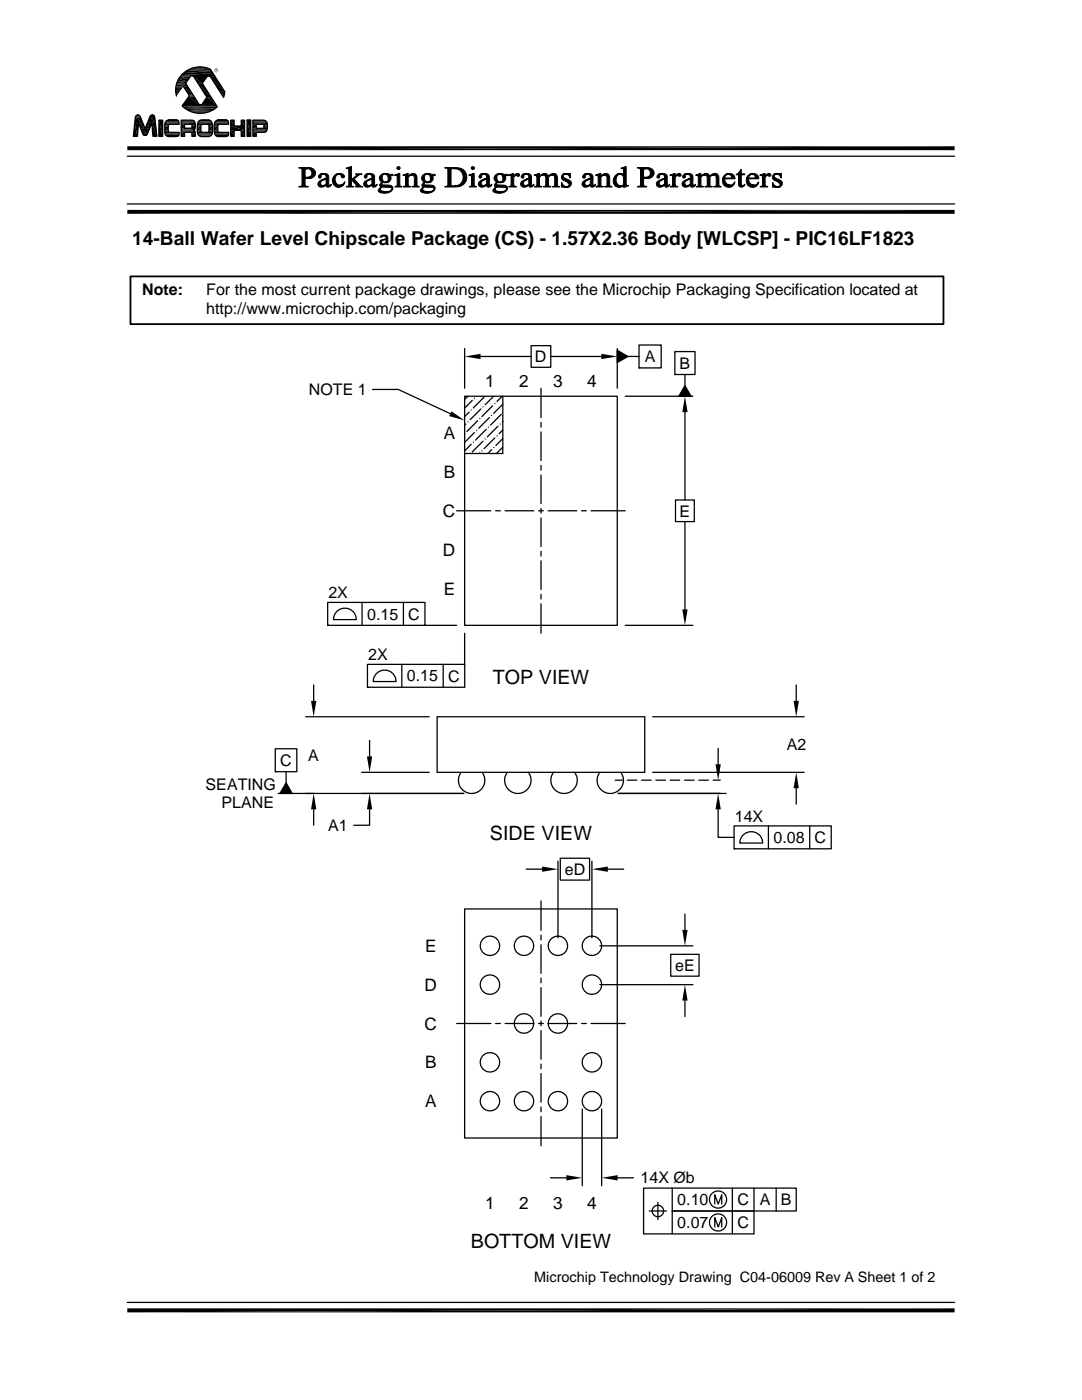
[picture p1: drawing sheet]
<svg xmlns="http://www.w3.org/2000/svg" width="216mm" height="279mm" viewBox="0 0 216 279" stroke-linecap="round" stroke-linejoin="round" font-family="sans-serif">
<g fill="none" stroke="#000" stroke-width=".25">
<path d="M36.6 17.3l1 1.6 .1 .3-1.4 1.9a5.1 5.1 0 0 0 7 .2l-2.9-4.7 1-1.4h.5l2.7 4.3 .3-1.2-2.9-4.5a4.8 4.8 0 0 0-5.1 .6 4.8 4.8 0 0 0-1.7 4.8M37.4 13.9h4.7M38.1 15.2l.3-.1 .3 .2 2.6 4.1-1.1 1.5h-.3l-.2-.1-2.7-4.2zM25.4 31.2h165.1M27.1 23.1a.54 .54 0 0 1 .9 .2l1 2.4 .9-2.4a.5 .5 0 0 1 .5-.3 .5 .5 0 0 1 .5 .4l.4 3.8h-.8l-.2-2.7-.9 2.2a.51 .51 0 0 1-.5 .3 .51 .51 0 0 1-.4-.3l-.9-2.2-.2 2.7h-.8zM31.7 24h.8v3.2h-.8zM33.1 24.2l.5-.2h1.6a.58 .58 0 0 1 .5 .8h-1.8l-.3 .3v1l.2 .3h2l-.2 .7-.6 .2a2.25 2.25 0 0 1-1.8-.3l-.3-.9a2.79 2.79 0 0 1 .2-1.9zM36.2 24h2.1a1.18 1.18 0 0 1 .4 1.9l-.1 .1a.58 .58 0 0 1 .4 .7v.5h-.7l-.2-.8h-1.3v.8h-.6zM36.8 24.8h1.3a.51 .51 0 0 1 .1 .8h-1.4zM39.6 24.2l.6-.2h1.5a.94 .94 0 0 1 .7 1.1v1.3a.84 .84 0 0 1-1 .9 2.19 2.19 0 0 1-1.8-.3 3.4 3.4 0 0 1 0-2.8zM40.2 24.9l.2-.1h1.1l.2 .3-.1 1.2-.1 .1h-1.3l-.1-.3zM43 24.2l.5-.2h1.6a.58 .58 0 0 1 .5 .8h-1.8l-.3 .3v1l.2 .3h1.9l-.1 .7-.6 .2a2.25 2.25 0 0 1-1.9-.3l-.3-.9a2.92 2.92 0 0 1 .3-1.9z"/>
<path d="M46 24h.7v1.1h1.4v-1.1h.7v3.2h-.7v-1.2h-1.4v1.2h-.7zM49.3 24h.7v3.2h-.7zM49.3 24h.7M50.5 24h2.2a1.49 1.49 0 0 1 .5 2.1l-.5 .3h-1.6v.8h-.6zM51.1 24.8h1.4l.1 .2v.5l-1.5 .1zM25.4 40.7h165.1M74.3 77.7h5.2l10.3 4.8M92.7 69.6v7.9M92.7 79.1h30.5v45.7h-30.5zM93.4 79.1l-.7 .6M94.2 79.9l-1.5 1.5M94.7 79.5h.1"/>
<path d="M95.9 71.1h10.1M96.6 79.3l-2.2 2.1M98.5 79.1l-1.7 1.7M100.2 79.1l-1 1M100.3 79.1v11.4h-7.6M106 69h3.9v4.3h-3.9zM107.9 77.5v5.9M109.9 71.1h10.1M123.2 69.6v7.9M123.2 69.9l2.1 1.2-2.1 1.2zM124.8 79.1h13.5M125.3 71.1h2.2"/>
<path d="M127.5 68.9h4.4v4.5h-4.4zM127.5 73.4h.1M134.7 70.2h4v4.5h-4zM134.7 74.7h.1M136.7 77l1.2 2.1h-2.5zM136.7 74.7v2.3M92.7 86.6h.1M93 84.6l-.3 .3M93.4 84.2h.1M93.6 82.3l-.9 .9M94 81.8h.1M94 88.7l-1.3 1.3"/>
<path d="M94.4 88.3h.1M94.7 86.3l-2 2M95.1 85.9h.1M95.3 84l-2.1 2.1M95.7 83.5h.1M95.7 90.4l-.1 .1M95.9 81.6l-2.1 2.2M96.2 90h.1M96.4 81.2h.1M96.4 88.1l-2.2 2.1M96.8 87.6h.1M97 85.7l-2.1 2.1"/>
<path d="M97.5 85.3h.1M97.7 83.3l-2.2 2.2M98.1 82.9h.1M98.1 89.7l-.8 .8M98.3 81l-2.1 2.1M98.5 89.3h.1M98.7 80.5h.1M98.7 87.4l-2.1 2.1M99.2 87h.1M99.4 85l-2.2 2.2M99.8 84.6h.1M100 82.7l-2.1 2.1"/>
<path d="M100.3 80.7l-1.8 1.8M100.3 84.1l-.1 .1M100.3 85.8l-.7 .8M100.3 89.2l-1.2 1.3M100.3 87.5l-1.3 1.4M107.9 84.3v1M107.9 86.2v5.7M107.9 92.9v.9M107.9 94.8v5.7M134.8 99.8h3.7v4.3h-3.7zM136.7 82.3v17.5M91.1 101.9h6.8"/>
<path d="M98.9 101.9h.9M100.8 101.9h5.7M107.5 101.9h.9M107.9 101.5v.9M107.9 103.4v5.7M107.9 110v1M107.9 111.9v5.7M107.9 118.6v.9M109.4 101.9h5.7M116 101.9h1M117.9 101.9h6.9M136.7 104.1v17.5"/>
<path d="M62.6 136.7v3.2M65.4 120.2h19.4v4.6h-19.4zM65.4 124.8h.1M67.3 121.9a2.28 2.28 0 0 1 2.5-.3 2.28 2.28 0 0 1 1.3 2.1h-4.6l.4-1.2zM72.2 120.2v4.6M73.3 132.6h19.4v4.6h-19.4zM73.3 137.2h.1M75.3 134.3a2.28 2.28 0 0 1 2.4-.4 2.28 2.28 0 0 1 1.3 2.1h-4.5l.3-1.2zM80.2 132.6v4.6M80.5 120.2v4.6M84.8 124.8h6.3M88.4 132.6v4.6"/>
<path d="M92.7 126.4v6.2M107.9 120.5v5.9M124.8 124.8h13.5M158.9 136.7v3.2M54.9 149.4h4.3v4.6h-4.3zM54.9 154h.1M57.1 154v2.2M57.1 156.2l1.2 2.1h-2.4zM61 143h24.6M72.2 154.1h13.4M73.7 147.8v3.2M87.2 143h41.5v11.1h-41.5z"/>
<path d="M92 154.1a2.64 2.64 0 0 0 .3 3.6 2.64 2.64 0 0 0 3.6 0 2.64 2.64 0 0 0 .3-3.6M92.5 158.3h-37M101.2 154.1a2.64 2.64 0 0 0 .4 3.6 2.64 2.64 0 0 0 3.5 0 2.64 2.64 0 0 0 .3-3.6M110.4 154.1a2.64 2.64 0 0 0 .4 3.6 2.64 2.64 0 0 0 3.5 0 2.64 2.64 0 0 0 .4-3.6M119.7 154.1a2.64 2.64 0 0 0 .3 3.6 2.64 2.64 0 0 0 3.5 0 2.64 2.64 0 0 0 .4-3.6M122.8 155.7h1.4M125.2 155.7h1.9M128 155.7h1.9M130.2 143h30.3M130.2 154.1h30.3M130.9 155.7h1.9M133.7 155.7h1.9"/>
<path d="M136.6 155.7h1.9M139.4 155.7h2M142.3 155.7h1.4M143.3 149.4v3.1M143.7 158.3h-20.3h21.5M158.9 157.3v3.2M62.6 161.5v3.2M73.7 161.5v3.2h-3.1M105 173.5h3.2M107.9 179.8v5.9M111.3 171.9v15.3M111.8 171.3h5.8v4.3h-5.8z"/>
<path d="M118.1 171.9v15.3M121.3 173.5h3.2M143.3 161.5v5.6h3.2M146.5 164.8h19.4v4.6h-19.4zM146.5 169.4h.1M148.4 166.5a2.29 2.29 0 0 1 2.4-.3 2.29 2.29 0 0 1 1.4 2.1h-4.6l.3-1.2zM153.3 164.8v4.6M161.6 164.8v4.6M92.7 181.4h30.5v45.7h-30.5zM107.9 186.6v1M107.9 188.5v5.7M107.9 195.2v1"/>
<path d="M107.9 197.1v5.7M119.7 196.5h18.6M119.7 188.8h18.6M133.8 190.5h5.7v4.3h-5.7zM136.7 182.4v3.2M136.7 199.7v3.2M91.1 204.3h6.8M98.9 204.3h.9M100.8 204.3h5.7M107.5 204.3h.9M107.9 203.8v.9M107.9 205.7v5.7"/>
<path d="M107.9 212.3v1M107.9 214.2v5.8M109.4 204.3h5.7M116 204.3h1M117.9 204.3h6.9M107.9 220.9v1M107.9 222.8v5.9M109.8 235.1h3.2M116.2 221.3v15.3M120.1 221.3v15.3M123.2 235.1h3.2M131.3 240v3.4"/>
<path d="M134.1 237.1v4.6h16.4v4.6h-22.1v-9.2h30.5v4.6h-24.8v4.6M146.1 237.1v9.2M150.5 237.1v4.6M154.9 237.1v4.6M25.4 259.9h165.1M129.6 241.7h3.4M142.6 240.3v-1.9l.7 1.9 .7-1.9v1.9M142.6 244.9v-1.9l.7 1.9 .7-1.9v1.9"/>
<circle cx="97.8" cy="196.5" r="1.94"/>
<circle cx="97.8" cy="188.8" r="1.93"/>
<circle cx="104.5" cy="188.8" r="1.94"/>
<circle cx="111.3" cy="188.8" r="1.93"/>
<circle cx="118.1" cy="196.5" r="1.94"/>
<circle cx="118.1" cy="188.8" r="1.94"/>
<circle cx="97.8" cy="212" r="1.93"/>
<circle cx="97.8" cy="219.8" r="1.93"/>
<circle cx="104.5" cy="204.3" r="1.94"/>
<circle cx="104.5" cy="219.8" r="1.94"/>
<circle cx="111.3" cy="204.3" r="1.94"/>
<circle cx="111.3" cy="219.8" r="1.93"/>
<circle cx="118.1" cy="212" r="1.94"/>
<circle cx="118.1" cy="219.8" r="1.94"/>
<circle cx="143.3" cy="239.4" r="1.71"/>
<circle cx="131.3" cy="241.7" r="1.14"/>
<circle cx="143.3" cy="244" r="1.71"/>
</g>
<g fill="#000">
<path d="M35.1 18l.5 .6h-.5zM35.1 18h.9l-.4 .6zM35.1 17.4l.9 .6h-.9zM35.1 17.4h1.4l-.5 .6zM35.1 18.6l.2 .5zM35.1 18.6h.5l-.3 .5zM35.1 17.3l1.4 .1h-1.4zM35.1 17.3h1.5l-.1 .1zM35.3 16.6l1.9 .2h-2zM35.3 16.6h1.7l.2 .2zM35.4 16.3l1.6 .3h-1.7zM35.4 16.3h1.9l-.3 .3z"/>
<path d="M35.7 15.7l1.6 .6h-1.9zM35.7 15.7h2l-.4 .6zM36.6 17.3l1.9 1.6h-.9zM36.6 17.3h.8l1.1 1.6zM37.6 18.9h.9zM37.6 19.3l2.1 1.5h-3.1zM37.6 19.3h1.2l.9 1.5zM37.7 19.3h1.1zM37.7 18.9l.9 .1zM37.7 19l.9 .1zM37.7 19.1h1zM37.7 19.1l1 .1z"/>
<path d="M37.7 19.2l1 .1zM38.7 15.3l1.7 1.3h-.9zM38.7 15.3h2.6l-.9 1.3zM39 13.4h1.8zM39.5 16.6l2.6 2.8h-.8zM39.5 16.6h.9l1.7 2.8zM39 13.4h1.7zM39.6 13.4h1.1zM39.6 13.4h.6zM41.3 19.4l1.7 1.4h-2.7zM41.3 19.4h.8l.9 1.4zM41.7 15.1l1.1 .1z"/>
<path d="M41.7 15.2h1.2zM41.8 15.2h1.1zM41.9 15.2l1 .1zM41.9 15.3h1.1zM42 15.3l2.9 3h-1zM42 15.3h1l1.9 3zM42.8 14.1v.1zM42.8 13.9v.2zM42.8 14.2l.1 .1zM42.9 13.9l-.1 .2zM42.9 14.2v.1zM42.9 13.8l-.1 .1z"/>
<path d="M42.9 14.3l.1 .1zM42.8 13.9l.1-.1zM42.9 13.8l.1-.1zM43 14.3l.1 .1zM42.9 13.8h.1zM43 13.7h.1zM43.1 14.4h.2zM43.1 13.7l.2 .1zM43.3 14.3h.1zM43.3 13.7l.1 .1zM43.4 14.2v.1zM43.4 14.3l.1-.1z"/>
<path d="M43.4 13.8v.1zM43.5 14.1l-.1 .1zM43.4 13.9l.1 .2zM43.4 13.8l.1 .1zM43.5 14.1v.1zM43.5 13.9v.2zM43.9 18.3l.9 .6h-.5zM43.9 18.3h1l-.1 .6zM44.3 18.9l.3 .5zM44.3 18.9h.5l-.2 .5zM25.4 29.2h165.1l-165.1 .8zM25.4 30l165.1-.8v.8z"/>
<path d="M26.9 24.5l.7 .1zM26.9 24.6l.5 2.6h-.8zM26.9 24.6h.7l-.2 2.6zM27 23.4l1.5 1.1h-1.6zM27 23.4h1l.5 1.1zM27 23.3h1zM27 23.3l1 .1h-1zM27 23.3h1v.1zM27.1 23.2h.9zM27.1 23.2l.9 .1zM27.1 23.1l.8 .1zM27.2 23.1h.6z"/>
<path d="M27.1 23.1h.8zM27.2 23.1h.7zM27.2 23h.6zM27.2 23l.6 .1zM27.3 23h.4zM27.2 23h.5zM27.4 23h.2zM27.4 23h.3zM27.5 23h.1zM27.6 24.5l.9 .1zM27.7 24.6l1.3 1.1h-.9zM27.7 24.6h.8l.5 1.1z"/>
<path d="M28.1 25.7l1.3 1h-.9zM28.1 25.7h1.7l-.4 1zM28.5 26.7h.9zM28.5 26.7l.9 .1zM28.5 26.8h.9zM28.5 26.8l.8 .1zM28.6 26.9h.7zM28.6 26.9l.6 .1zM28.7 27h.5zM28.7 27h.4zM28.8 27h.3zM28.8 27h.2z"/>
<path d="M29.4 24.5l.4 1.2h-.8zM29.4 24.5h.9l-.5 1.2zM29.9 23.4l1.1 1.1h-1.6zM29.9 23.4h1l.1 1.1zM29.9 23.3h1zM29.9 23.3l1 .1zM30 23.2h.8zM30 23.2l.9 .1zM30 23.1h.8zM30 23.1l.8 .1h-.8zM30 23.1l.8 .1zM30.1 23.1h.6z"/>
<path d="M30.1 23.1h.7zM30.1 23l.6 .1zM30.1 23h.6zM30.2 23h.5zM30.2 23h.4zM30.3 24.5l1 2.7h-.8zM30.3 24.5h.7l.3 2.7zM30.3 23h.3zM30.3 23h.2zM30.4 23h.1zM31.7 24l.8 3.2h-.8zM31.7 24h.8v3.2z"/>
<path d="M32.9 24.9h.8zM32.9 24.9l.7 .1zM32.9 25h.7zM32.9 25l.7 .1zM32.9 25.1h.7zM32.9 25.1l.7 .1h-.7zM32.9 25.1h.7v.1zM32.9 25.2l.7 .7h-.7zM32.9 25.2h.7v.7zM32.9 25.9l.7 .2h-.7zM32.9 25.9h.7v.2zM32.9 26.1h.7z"/>
<path d="M32.9 26.1l.7 .1zM32.9 26.2l.8 .1zM32.9 26.3l.8 .1zM32.9 26.4h.8zM32.9 26.4h.9zM32.9 24.8h1zM32.9 24.8h1.1zM32.9 24.8h.9zM32.9 24.8h.8zM32.9 24.8l.8 .1zM32.9 26.4h1zM33.4 27.2h2z"/>
<path d="M33.5 24h1.9zM33.5 27.2h1.7zM33.5 27.2h1.9zM33.5 24h1.8zM33.6 27.2h1.6zM33.6 27.2l1.4 .1zM33.6 24h1.7zM36.2 24.8l.6 .8h-.6zM36.2 24.8h.6v.8zM36.2 26.4l.6 .8h-.6zM36.2 26.4h.6v.8zM38.1 24.8h.9z"/>
<path d="M38.1 26.4h.8zM38.1 25.6h.8zM38.2 24.8h.8zM38.2 25.6h.7zM38.2 26.4h.7zM38.2 26.4l.7 .1zM38.2 24.8l.8 .1zM38.2 25.5l.7 .1zM38.2 26.5h.7zM38.2 24.9h.8zM38.2 25.5h.7zM38.2 26.5l.8 .1z"/>
<path d="M38.3 24.9h.7zM38.3 25.5h.6zM38.3 26.6l.7 .1zM38.3 26.7h.7zM38.3 24.9l.7 .1zM38.3 25h.7zM38.3 25.4l.6 .1zM38.3 26.7l.7 .5h-.7zM38.3 26.7h.7v.5zM38.3 25l.7 .1zM38.3 25.1l.7 .2h-.7zM38.3 25.1h.7v.2z"/>
<path d="M38.3 25.3h.7zM38.3 25.3l.7 .1zM38.3 25.4h.6zM38.3 25.4h.7zM38.7 22.5l1.9 .1zM39.3 22.6h1.3zM39.4 25l.7 .1zM39.4 25.1h.7zM39.4 25.1l.7 .1h-.7zM39.4 25.1h.7v.1zM39.4 25.2l.7 .7h-.7zM39.4 25.2h.7v.7z"/>
<path d="M39.4 25.9l.7 .2h-.7zM39.4 25.9h.7v.2zM39.4 26.1h.7zM39.4 24.8l.8 .1zM39.4 24.8h.9zM39.4 24.9h.8zM39.4 24.9l.7 .1zM39.4 25h.7zM39.4 26.1l.7 .1zM39.4 26.2l.8 .1zM39.4 26.3l.8 .1zM39.4 26.4h.8z"/>
<path d="M39.4 26.4h.9zM39.4 26.4h1zM39.4 24.8h1zM39.4 24.8h1.1zM39.9 27.2h1.8zM39.9 27.2h2zM39.9 24h2zM40 24h1.9zM40 24h1.8zM40.1 24h1.7zM40.1 27.2l1.3 .1zM40.1 27.2h1.6z"/>
<path d="M40.1 24h1.6zM40.2 24h1.5zM41.3 24.8h1.1zM41.4 24.8h1zM41.5 24.8h.9zM41.4 26.4h1zM41.5 26.4h.9zM41.5 24.8l.9 .1zM41.6 26.4h.8zM41.6 24.9h.8zM41.6 24.9l.8 .1zM41.6 25h.8z"/>
<path d="M41.6 26.3l.8 .1zM41.7 26.2l.7 .1zM41.7 26.2h.7zM41.7 25l.7 .1zM41.7 25.1h.7zM41.7 26.1l.7 .1zM41.7 25.1l.7 .1h-.7zM41.7 25.1h.7v.1zM41.7 25.2l.7 .7h-.7zM41.7 25.2h.7v.7zM41.7 25.9l.7 .2h-.7zM41.7 25.9h.7v.2z"/>
<path d="M41.7 26.1h.7zM42.7 25.1h.8zM42.7 25.1l.8 .1h-.8zM42.7 25.1h.8v.1zM42.7 25.2l.8 .7h-.8zM42.7 25.2h.8v.7zM42.7 25.9l.8 .2h-.8zM42.7 25.9h.8v.2zM42.7 26.1h.8zM42.8 24.9h.7zM42.8 24.9h.8zM42.8 24.9l.7 .1z"/>
<path d="M42.8 25h.7zM42.8 25l.7 .1zM42.8 26.1l.7 .1zM42.8 26.2l.7 .1zM42.8 26.3l.8 .1zM42.8 26.4h.8zM42.8 26.4h.9zM42.8 24.8h1zM42.8 24.8h.9zM42.8 24.8h.8zM42.8 24.8l.8 .1zM42.8 26.4h1z"/>
<path d="M43.3 27.2h2zM43.3 24h2zM43.4 24h1.9zM43.4 27.2h1.7zM43.4 27.2h1.9zM43.4 24h1.8zM43.5 27.2h1.6zM43.5 27.2l1.4 .1zM43.5 24h1.7zM46 24l.7 1.1h-.7zM46 24h.7v1.1zM46 25.1l2.8 .9h-2.8z"/>
<path d="M46 25.1h2.8v.9zM46 26l.7 1.2h-.7zM46 26h.7v1.2zM48.1 24l.7 1.1h-.7zM48.1 24h.7v1.1zM48.1 26l.7 1.2h-.7zM48.1 26h.7v1.2zM49.3 24l.7 3.2h-.7zM49.3 24h.7v3.2zM50.5 24.8l.6 .8h-.6zM50.5 24.8h.6v.8zM50.5 26.4l.6 .8h-.6z"/>
<path d="M50.5 26.4h.6v.8zM52.4 24.8h.9zM52.5 24.8h.8zM52.5 24.8l.8 .1zM52.5 25.6h.8zM52.6 25.6h.7zM52.6 24.9h.8zM52.6 24.9l.8 .1zM52.6 25.5l.7 .1zM52.6 25.5h.8zM52.6 25h.8zM52.6 25l.8 .1z"/>
<path d="M52.6 25.4l.8 .1zM52.7 25.1l.7 .2h-.7zM52.7 25.1h.7v.2zM52.7 25.3l.7 .1zM52.7 25.4h.7zM25.4 41.9h165.1l-165.1 .8zM25.4 42.7l165.1-.8v.8zM92.7 71.1l3.2-.5v1.1zM120 70.6l3.2 .5-3.2 .6zM123.2 69.9l2.1 1.2-2.1 1.2zM136.7 77l1.2 2.1h-2.5zM90.1 82.1l2.6 1.8-3.1-.9z"/>
<path d="M136.7 79.1l.5 3.2h-1.1zM62.1 139.9h1l-.5 3.1zM136.1 121.6h1.1l-.5 3.2zM158.3 139.9h1.1l-.5 3.1zM57.1 156.2l1.2 2.1h-2.4zM73.2 151h1.1l-.6 3.1zM142.8 152.5h1l-.5 3.2zM158.9 154.1l.5 3.2h-1.1zM62.6 158.3l.5 3.2h-1zM73.7 158.3l.6 3.2h-1.1zM108.2 172.9l3.1 .6-3.1 .5zM118.1 173.5l3.2-.6v1.1z"/>
<path d="M143.3 158.3l.5 3.2h-1zM136.7 196.5l.5 3.2h-1.1zM136.1 185.6h1.1l-.5 3.2zM113 234.5l3.2 .6-3.2 .5zM120.1 235.1l3.1-.6v1.1zM25.4 261.1h165.1l-165.1 .8zM25.4 261.9l165.1-.8v.8z"/>
</g>
<path d="M26 55.2h162.3v9.5h-162.3z" fill="none" stroke="#000" stroke-width=".36"/>
<g fill="#000" stroke="#000" stroke-width=".2">
<path d="M78.8 34.9l.2 .1zM80.4 34.9l.3 .1zM151.6 34.9l.3 .1z"/>
<path d="M60.2 33.7h1.1h-.4v1.6l1.5 .1-1.5 .1v1.4a.47 .47 0 0 0 .6 .3v.1h-1.9v-.1a.44 .44 0 0 0 .7-.5z" fill-rule="evenodd"/>
<path d="M59.6 33.4h1.6a1.24 1.24 0 0 1 1.3 .4 1.24 1.24 0 0 1 .3 1.3l-.4 .3h-1a.86 .86 0 0 0 .8-.9 .86 .86 0 0 0-.8-.8h-1.2z" fill-rule="evenodd"/>
<path d="M60.9 35.5h1.3z" fill-rule="evenodd"/>
<path d="M63.7 34.9l.2-.1h.6h-.2l-.2 .2v.4l-.3 .2-.3-.3z" fill-rule="evenodd"/>
<path d="M63.8 36.1l.8-.4 .5 .1a1.07 1.07 0 0 0-1.1 .9l.2 .3h.7a.89 .89 0 0 1-1.5-.2l.1-.3z" fill-rule="evenodd"/>
<path d="M63.9 34.8a1.37 1.37 0 0 1 1.6 .2l.1 .8a1.14 1.14 0 0 0 .1 1.2h.3a.48 .48 0 0 1-.5 .4 .48 .48 0 0 1-.4-.5h-.2l.2-.2v-.9l-.5-.1 .5-.2a.52 .52 0 0 0-.6-.7z" fill-rule="evenodd"/>
<path d="M64.4 37l.7-.1z" fill-rule="evenodd"/>
<path d="M65.7 37l.4-.2-.1 .2z" fill-rule="evenodd"/>
<path d="M67 34.8h.6a1.11 1.11 0 0 0-.7 1.1 1.11 1.11 0 0 0 .9 1.1h.7a1.3 1.3 0 0 1-1.8 .1 1.3 1.3 0 0 1-.2-1.8z" fill-rule="evenodd"/>
<path d="M67.1 34.8a1.16 1.16 0 0 1 1.6 .4l-.2 .3-.3-.1-.2-.5z" fill-rule="evenodd"/>
<path d="M67.8 37l.4-.1 .5-.6h.1l-.3 .7z" fill-rule="evenodd"/>
<path d="M69.1 33.6h.3z" fill-rule="evenodd"/>
<path d="M69.1 33.6l1-.3v3.6l.1 .2 .4 .2h-1.5v-.1a.39 .39 0 0 0 .4-.1 .39 .39 0 0 0 .1-.4v-2.9z" fill-rule="evenodd"/>
<path d="M71 34.7h1.2l-.1 .1a2.43 2.43 0 0 0-1.4 .9l.7 .9a1.14 1.14 0 0 0 1 .6v.1h-1.4l.2-.2-1.1-1.2 1-.9z" fill-rule="evenodd"/>
<path d="M73 34.8h.7l-.5 .2v.4l-.2 .1a.31 .31 0 0 1-.3-.1 .31 .31 0 0 1 .1-.4z" fill-rule="evenodd"/>
<path d="M72.9 36.2l.8-.5 .5 .1-.3 .1a.99 .99 0 0 0-.8 .8l.5 .3h.5a.79 .79 0 0 1-1 .3 .79 .79 0 0 1-.5-.9z" fill-rule="evenodd"/>
<path d="M73.1 34.8l.4-.2a.93 .93 0 0 1 1.2 1.1l.1 1.2 .3 .1a.48 .48 0 0 1-.5 .4 .48 .48 0 0 1-.4-.5h-.2l.2-.2v-.9l-.5-.1 .5-.2a.52 .52 0 0 0-.5-.7z" fill-rule="evenodd"/>
<path d="M73.6 37l.6-.1z" fill-rule="evenodd"/>
<path d="M74.9 37l.3-.2-.1 .2z" fill-rule="evenodd"/>
<path d="M75.7 37.6l.5-.3a.48 .48 0 0 0-.2 .7 .48 .48 0 0 0 .6 .2h.4h-1.4a.42 .42 0 0 1 .1-.6z" fill-rule="evenodd"/>
<path d="M76 34.9a1.61 1.61 0 0 1 1.5-.2l-.7 .1a.81 .81 0 0 0-.5 .8 .81 .81 0 0 0 .6 .7h.6l-1.1 .1-.2 .3 .3 .2a2.45 2.45 0 0 1 1.8 .4l.1 .2a1.9 1.9 0 0 1-2.8 .7 3.8 3.8 0 0 0 2.3-.2l.2-.2a.4 .4 0 0 0-.5-.4l-1.3-.1a.39 .39 0 0 1-.5-.1 .39 .39 0 0 1 .1-.5l.4-.3a.85 .85 0 0 1-.3-1.5z" fill-rule="evenodd"/>
<path d="M76.4 36.4h1z" fill-rule="evenodd"/>
<path d="M76.8 34.8h1.6v.3h-.5a.84 .84 0 0 1-.4 1.2h-.6a.82 .82 0 0 0 .5-.8 .82 .82 0 0 0-.6-.7z" fill-rule="evenodd"/>
<path d="M78.8 34.9l1-.3v2.1a.37 .37 0 0 0 .4 .5v.1h-1.4l.3-.1a2.78 2.78 0 0 0 .1-2l-.1-.2z" fill-rule="evenodd"/>
<path d="M80.4 34.9l1-.3v.6h-.5l-.1-.2z" fill-rule="evenodd"/>
<path d="M80.9 35.2l1.3-.2-.8 .3v1.4a.39 .39 0 0 0 .1 .4 .39 .39 0 0 0 .4 .1v.1h-1.4l.4-.4z" fill-rule="evenodd"/>
<path d="M81.7 35a.84 .84 0 0 1 .9-.4 .84 .84 0 0 1 .6 .8v1.6l.5 .3h-1.5v-.1a.38 .38 0 0 0 .4-.1 .38 .38 0 0 0 .1-.4l-.1-1.6-.2-.1z" fill-rule="evenodd"/>
<path d="M84.1 37.6l.5-.3a.48 .48 0 0 0-.2 .7 .48 .48 0 0 0 .6 .2h.5h-1.5a.42 .42 0 0 1 .1-.6z" fill-rule="evenodd"/>
<path d="M84.4 34.9a1.61 1.61 0 0 1 1.5-.2l-.7 .1a.81 .81 0 0 0-.5 .8 .81 .81 0 0 0 .6 .7h.6l-1.1 .1-.2 .3 .3 .2a2.43 2.43 0 0 1 1.9 .4v.2a1.9 1.9 0 0 1-2.8 .7 3.8 3.8 0 0 0 2.4-.2l.2-.2a.4 .4 0 0 0-.6-.4l-1.3-.1a.39 .39 0 0 1-.4-.1 .39 .39 0 0 1 0-.5l.4-.3a.85 .85 0 0 1-.3-1.5z" fill-rule="evenodd"/>
<path d="M84.8 36.4h1z" fill-rule="evenodd"/>
<path d="M85.2 34.8h1.6v.3h-.5a.84 .84 0 0 1-.4 1.2h-.6a.82 .82 0 0 0 .6-.8 .82 .82 0 0 0-.7-.7z" fill-rule="evenodd"/>
<path d="M88.8 33.4l2.3 .1 .9 .1-2 .1v3.3l1.9 .1-.9 .2h-2.2l.5-.2 .1-.5-.1-2.8-.1-.2-.4-.1z" fill-rule="evenodd"/>
<path d="M90.7 33.7l1.3-.1a1.89 1.89 0 0 1 1.1 1.8 1.89 1.89 0 0 1-1.2 1.7h-1.2a1.73 1.73 0 0 0 1.7-1.7 1.73 1.73 0 0 0-1.7-1.7z" fill-rule="evenodd"/>
<path d="M93.6 34.9l.3 .1z" fill-rule="evenodd"/>
<path d="M93.6 34.9l1-.3v2.1a.37 .37 0 0 0 .5 .5v.1h-1.5l.5-.3v-1.6l-.1-.4z" fill-rule="evenodd"/>
<path d="M95.8 34.9l.1-.1h.7h-.2a.42 .42 0 0 0-.3 .6l-.3 .2-.2-.3z" fill-rule="evenodd"/>
<path d="M95.6 36.4a1.65 1.65 0 0 1 1.5-.6h-.2a1.14 1.14 0 0 0-.9 .8l.1 .3 .4 .1h.4a.83 .83 0 0 1-.8 .4 .83 .83 0 0 1-.7-.7z" fill-rule="evenodd"/>
<path d="M95.9 34.8l.5-.2a.96 .96 0 0 1 1.3 1.1 1.42 1.42 0 0 0 .1 1.3h.2a.49 .49 0 0 1-.5 .4 .49 .49 0 0 1-.4-.5h-.2l.2-.2v-.9l-.5-.1 .5-.2a.52 .52 0 0 0-.5-.7z" fill-rule="evenodd"/>
<path d="M96.5 37l.6-.1z" fill-rule="evenodd"/>
<path d="M97.8 37l.3-.2-.1 .2z" fill-rule="evenodd"/>
<path d="M98.8 37.4l.3-.1a.48 .48 0 0 0-.3 .6 .48 .48 0 0 0 .7 .3h.4h-1.5v-.3z" fill-rule="evenodd"/>
<path d="M98.9 34.9a1.6 1.6 0 0 1 1.5-.2l-.7 .1a.81 .81 0 0 0-.6 .8 .81 .81 0 0 0 .7 .7h.6l-1.1 .1-.2 .3a1.82 1.82 0 0 0 1.5 .3 .66 .66 0 0 1 .7 .7 2.03 2.03 0 0 1-2.8 .5h1.4a.77 .77 0 0 0 1.1-.6l-.2-.2h-1.2a.69 .69 0 0 1-.9-.5l.4-.5a.86 .86 0 0 1-.2-1.5z" fill-rule="evenodd"/>
<path d="M99.3 36.4h1z" fill-rule="evenodd"/>
<path d="M99.7 34.8h1.6v.3h-.6a.84 .84 0 0 1-.3 1.2h-.6h.1a.85 .85 0 0 0 .4-.8 .85 .85 0 0 0-.6-.7z" fill-rule="evenodd"/>
<path d="M101.5 34.9l.2 .1z" fill-rule="evenodd"/>
<path d="M101.5 34.9l1-.3v.6h.2l-.2 .2 .1 1.6 .4 .3h-1.5l.5-.4v-1.7l-.1-.2z" fill-rule="evenodd"/>
<path d="M102.6 35.1l.3-.1-.2 .2h-.2z" fill-rule="evenodd"/>
<path d="M102.8 34.9a.43 .43 0 0 1 .5-.3 .43 .43 0 0 1 .3 .5l-.3 .1-.6-.2z" fill-rule="evenodd"/>
<path d="M104.2 34.9l.2-.1h.6h-.3l-.2 .2v.4l-.2 .2-.3-.3z" fill-rule="evenodd"/>
<path d="M104.2 36.2l.9-.5 .4 .1a1.07 1.07 0 0 0-1.1 .9l.2 .3h.8a.79 .79 0 0 1-1 .3 .79 .79 0 0 1-.5-.9z" fill-rule="evenodd"/>
<path d="M104.4 34.8a1.37 1.37 0 0 1 1.6 .2v.8a1.14 1.14 0 0 0 .1 1.2h.3a.48 .48 0 0 1-.5 .4 .48 .48 0 0 1-.4-.5h-.2l.2-.2v-.9l-.4-.1 .4-.2a.52 .52 0 0 0-.5-.7z" fill-rule="evenodd"/>
<path d="M104.9 37l.6-.1z" fill-rule="evenodd"/>
<path d="M106.2 37l.4-.2-.2 .2z" fill-rule="evenodd"/>
<path d="M106.6 34.9l.3 .1z" fill-rule="evenodd"/>
<path d="M106.6 34.9l1.1-.3v.6h-.6l-.1-.2z" fill-rule="evenodd"/>
<path d="M107.1 35.2h.6l.2-.3h.5l-.7 .4v1.7l.4 .3h-1.4l.4-.3z" fill-rule="evenodd"/>
<path d="M107.9 34.9l.1-.1a.84 .84 0 0 1 1.4 .4h.2l-.2 .1v1.4a.39 .39 0 0 0 .1 .4 .39 .39 0 0 0 .4 .1v.1h-1.5l.5-.3v-1.8l-.3-.2z" fill-rule="evenodd"/>
<path d="M109.6 35h.6l-.8 .2z" fill-rule="evenodd"/>
<path d="M109.7 34.9l.3-.2a.84 .84 0 0 1 1.2 .8l.1 1.5 .4 .3h-1.5l.5-.3v-1.5l-.2-.4z" fill-rule="evenodd"/>
<path d="M112 36.4a1.37 1.37 0 0 0 1.6 .9l-1.6 .1z" fill-rule="evenodd"/>
<path d="M112.2 34.9l.7-.1a.44 .44 0 0 0-.5 .4 .44 .44 0 0 0 .5 .4l.5 .3a.74 .74 0 0 1 .6 .6 .74 .74 0 0 1-.4 .8l-.5-.1 .4-.3a1.14 1.14 0 0 0-1-.9 .69 .69 0 0 1-.3-1.1z" fill-rule="evenodd"/>
<path d="M112.4 34.8l.4-.2 .8 .1z" fill-rule="evenodd"/>
<path d="M112.2 37.3h1.4l-.5 .1z" fill-rule="evenodd"/>
<path d="M112.4 34.8l1.2-.1 .2-.1v.9l-.1-.1a.98 .98 0 0 0-1.3-.6z" fill-rule="evenodd"/>
<path d="M116.5 34.9l.1-.1h.6h-.2l-.2 .6-.3 .2-.3-.3z" fill-rule="evenodd"/>
<path d="M116.3 36.4a1.65 1.65 0 0 1 1.5-.6 1.07 1.07 0 0 0-1.1 .9l.3 .3h.6a.83 .83 0 0 1-.8 .4 .83 .83 0 0 1-.7-.7z" fill-rule="evenodd"/>
<path d="M116.6 34.8a1.37 1.37 0 0 1 1.7 .2v1.9l.4 .1a.48 .48 0 0 1-.5 .4 .48 .48 0 0 1-.4-.5h-.2l.2-.2v-.9l-.5-.1 .5-.2a.54 .54 0 0 0-.6-.7z" fill-rule="evenodd"/>
<path d="M117.1 37l.7-.1z" fill-rule="evenodd"/>
<path d="M118.5 37l.3-.2-.1 .2z" fill-rule="evenodd"/>
<path d="M118.9 34.9l.2 .1z" fill-rule="evenodd"/>
<path d="M118.9 34.9l1-.3v.6h-.6v-.2z" fill-rule="evenodd"/>
<path d="M119.3 35.2l1.4-.2-.8 .3v1.7l.5 .3h-1.5l.5-.4z" fill-rule="evenodd"/>
<path d="M120.1 35a.84 .84 0 0 1 .9-.4 .84 .84 0 0 1 .6 .8v1.3a.38 .38 0 0 0 .5 .5v.1h-1.4l.4-.3v-1.7l-.4-.3z" fill-rule="evenodd"/>
<path d="M122.7 35.1l.4-.3h.6a1.19 1.19 0 0 0-.8 1.2 1.19 1.19 0 0 0 .9 1.1h-1a1.39 1.39 0 0 1-.1-2z" fill-rule="evenodd"/>
<path d="M123.1 34.8a1.14 1.14 0 0 1 1.3 0z" fill-rule="evenodd"/>
<path d="M123.9 33.6h.3z" fill-rule="evenodd"/>
<path d="M123.9 33.6l1-.3v3.3l.3 .4h-.8a1.16 1.16 0 0 1-1.6 .1h1.2l.4-.3v-1.5l-.3-.4 .3-.1v-.9v-.2z" fill-rule="evenodd"/>
<path d="M124.4 37l1 .1-1 .3z" fill-rule="evenodd"/>
<path d="M127.7 33.7h1.1h-.4v1.6l1.6 .1-1.6 .1v1.1a.47 .47 0 0 0 .1 .5 .47 .47 0 0 0 .6 .1v.1h-1.9v-.1h.4l.2-.3z" fill-rule="evenodd"/>
<path d="M127.2 33.4h1.6a1.25 1.25 0 0 1 1.3 .4 1.25 1.25 0 0 1 .3 1.3l-.4 .3h-1.1a.86 .86 0 0 0 .9-.9 .86 .86 0 0 0-.8-.8h-1.3z" fill-rule="evenodd"/>
<path d="M128.4 35.5h1.4z" fill-rule="evenodd"/>
<path d="M131.3 34.9l.2-.1h.6h-.2a.44 .44 0 0 0-.3 .6l-.2 .2-.3-.3z" fill-rule="evenodd"/>
<path d="M131.3 36.2l.7-.4h.6h-.2a1.14 1.14 0 0 0-.9 .8l.1 .3 .4 .1h.5a.78 .78 0 0 1-1 .4 .78 .78 0 0 1-.5-1z" fill-rule="evenodd"/>
<path d="M131.5 34.8a1.4 1.4 0 0 1 1.6 .2l.1 1.9 .3 .1a.48 .48 0 0 1-.5 .4 .48 .48 0 0 1-.4-.5h-.2l.2-.2v-.9l-.4-.1 .4-.2a.52 .52 0 0 0-.5-.7z" fill-rule="evenodd"/>
<path d="M132 37l.6-.1z" fill-rule="evenodd"/>
<path d="M133.3 37l.3-.2-.1 .2z" fill-rule="evenodd"/>
<path d="M133.7 34.9l.3 .1z" fill-rule="evenodd"/>
<path d="M133.7 34.9l1-.3v.6h.2l-.2 .3 .1 1.5 .5 .3h-1.6l.5-.3v-1.8l-.1-.2z" fill-rule="evenodd"/>
<path d="M134.9 35h.3l-.5 .2z" fill-rule="evenodd"/>
<path d="M135.1 34.8a.41 .41 0 0 1 .5-.2 .41 .41 0 0 1 .2 .5l-.2 .1-.7-.2z" fill-rule="evenodd"/>
<path d="M136.5 34.8h.7h-.1a.44 .44 0 0 0-.4 .6l-.1 .1a.31 .31 0 0 1-.4-.1 .31 .31 0 0 1 .1-.4z" fill-rule="evenodd"/>
<path d="M136.4 36.2l.7-.4h.6h-.1a1.14 1.14 0 0 0-1 .8l.2 .3 .3 .1h.5a.78 .78 0 0 1-1 .4 .78 .78 0 0 1-.4-1z" fill-rule="evenodd"/>
<path d="M136.6 34.8a1.39 1.39 0 0 1 1.6 .2l.1 1.9 .4 .1a.48 .48 0 0 1-.5 .4 .48 .48 0 0 1-.5-.5h-.2l.2-.2v-.9l-.4-.1 .4-.2a.52 .52 0 0 0-.5-.7z" fill-rule="evenodd"/>
<path d="M137.1 37l.6-.1z" fill-rule="evenodd"/>
<path d="M138.4 37l.4-.2-.1 .2z" fill-rule="evenodd"/>
<path d="M138.9 34.9l.2 .1z" fill-rule="evenodd"/>
<path d="M138.9 34.9l1-.3v.6h-.6l-.1-.2z" fill-rule="evenodd"/>
<path d="M139.3 35.2h.6l.2-.3h.5l-.7 .4v1.7l.5 .3h-1.5l.4-.3z" fill-rule="evenodd"/>
<path d="M140.1 34.9l.2-.1a.96 .96 0 0 1 1.5 .4l-.2 .1 .1 1.7 .4 .3h-1.4l.4-.3v-1.8l-.3-.2z" fill-rule="evenodd"/>
<path d="M141.6 35.2l.3-.3 .5 .1z" fill-rule="evenodd"/>
<path d="M141.9 34.9l.2-.1a.84 .84 0 0 1 .9-.1 .84 .84 0 0 1 .4 .8l.1 1.5 .4 .3h-1.5v-.1a.37 .37 0 0 0 .5-.4l-.1-1.7z" fill-rule="evenodd"/>
<path d="M144.5 35l.3-.2h.6a.74 .74 0 0 0-.8 .7h-.4z" fill-rule="evenodd"/>
<path d="M144.8 34.8a1.21 1.21 0 0 1 1.9 .9h-2.1a1.15 1.15 0 0 0 1.1 1.2h-1.2l-.3-.6v-.6v-.2h1.8a.62 .62 0 0 0-.6-.7z" fill-rule="evenodd"/>
<path d="M144.5 36.9h1.2a.92 .92 0 0 0 .9-.6l.1 .1a1.25 1.25 0 0 1-1 1 1.25 1.25 0 0 1-1.2-.5z" fill-rule="evenodd"/>
<path d="M147.8 33.8h.1v.9h.7v.2h-.7v1.8l.3 .3-.8 .1v-2.2l-.5-.1 .5-.4z" fill-rule="evenodd"/>
<path d="M147.4 37.1l.9-.1 .2-.2h.2l-.1 .1a.69 .69 0 0 1-1.2 .2z" fill-rule="evenodd"/>
<path d="M149.3 35l.3-.2h.5a.74 .74 0 0 0-.7 .7h-.4z" fill-rule="evenodd"/>
<path d="M149.6 34.8a1.2 1.2 0 0 1 1.8 .9h-2a1.14 1.14 0 0 0 1.1 1.2h-1.3l-.2-.3v-1.1h1.7v-.3l-.3-.3z" fill-rule="evenodd"/>
<path d="M149.2 36.9h1.3a.92 .92 0 0 0 .8-.6 1.15 1.15 0 0 1-.8 1.1 1.15 1.15 0 0 1-1.3-.5z" fill-rule="evenodd"/>
<path d="M151.6 34.9l1.1-.3v.6h.1l-.1 .2v1.6l.5 .3h-1.5l.4-.3v-1.5v-.4z" fill-rule="evenodd"/>
<path d="M152.8 35h.3l-.4 .2z" fill-rule="evenodd"/>
<path d="M153 34.8a.41 .41 0 0 1 .5-.2 .41 .41 0 0 1 .3 .5l-.3 .1-.7-.2z" fill-rule="evenodd"/>
<path d="M154.1 36.4a1.37 1.37 0 0 0 1.6 .9l-1.6 .1z" fill-rule="evenodd"/>
<path d="M154.3 34.9l.7-.1a.44 .44 0 0 0-.5 .4 .44 .44 0 0 0 .5 .4l.5 .3a.74 .74 0 0 1 .6 .6 .74 .74 0 0 1-.4 .8l-.5-.1 .4-.3a1.15 1.15 0 0 0-1-.9 .68 .68 0 0 1-.3-1.1z" fill-rule="evenodd"/>
<path d="M154.5 34.8l.4-.2 .8 .1z" fill-rule="evenodd"/>
<path d="M154.3 37.3h1.4l-.5 .1z" fill-rule="evenodd"/>
<path d="M154.5 34.8l1.2-.1 .2-.1v.9l-.2-.1a.72 .72 0 0 0-.7-.6z" fill-rule="evenodd"/>
<circle cx="79.5" cy="33.6" r=".31"/>
<circle cx="94.3" cy="33.6" r=".3"/>
</g>
<g fill="none" stroke="#000" stroke-width=".2">
<path d="M35.9 15.3h2.1M36.1 15.1h6.7M37.8 13.8h4.2M37.9 13.7h4M38.1 15.2h-2.1M38.2 15.1l-2.2 .1M38.4 13.6h3M38.4 15.1h3.3M38.5 13.5h2.8M38.5 15.2h2.9M38.7 15.3h2.6M41.4 15.3h-2.8"/>
<path d="M32.9 24.8h2.8M32.9 26.5h2.9M32.9 24.7h2.8M32.9 24.6h2.8M32.9 26.6h2.9M32.9 24.5h2.8M32.9 26.7h2.9M33 24.4h2.7M33 26.8h2.7M33 26.9h2.7M33 24.3h2.7M33 24.2h2.7"/>
<path d="M33 27h2.7M33.1 27.1h2.6M33.1 24.2h2.6M33.1 24.2h2.5M33.2 24.1h2.4M33.2 27.1h2.4M33.3 24.1h2.3M33.4 27.2h2.1M33.4 24h2.1M36.2 24h2.3M36.2 24h2.4M36.2 24.1h2.5"/>
<path d="M36.2 24.2h2.6M36.2 24.3h2.7M36.2 24.5h2.7M36.2 25.6h2.7M36.2 25.7h2.7M36.2 25.8h2.7M36.2 25.8h2.6M36.2 25.9h2.5M36.2 26h2.5M36.2 26h2.6M36.2 26.1h2.7M36.2 26.2h2.7"/>
<path d="M36.2 26.4h2.7M36.3 21.2h7M36.4 21.3h6.9M36.5 20.9h3.4M36.5 20.9h6.6M36.5 20.8h3.3M36.6 20.8h3.1M36.9 21.7h6M37.5 22h4.9M38.7 22.5h2.5M39.4 24.7h3M39.4 24.8h3"/>
<path d="M39.4 26.5h3M39.4 26.6h3M39.5 26.7h2.9M39.5 24.5h2.9M39.5 26.9h2.8M39.5 24.4h2.8M39.6 24.3h2.6M39.6 27h2.6M39.6 24.2h2.6M39.6 27.1h2.6M39.6 24.1h2.5M39.7 27.1h2.4"/>
<path d="M39.7 24.1h2.4M39.8 24.1h2.2M39.8 27.2h2.2M39.9 24h2M40.1 20.9h3M40.2 20.9h2.9M40.3 20.8h2.8M42.8 24.7h2.8M42.8 24.8h2.8M42.8 26.5h2.8M42.8 24.6h2.8M42.8 26.6h2.8"/>
<path d="M42.8 26.7h2.8M42.8 24.5h2.8M42.8 24.4h2.8M42.9 26.8h2.7M42.9 24.4h2.7M42.9 24.3h2.7M42.9 26.9h2.7M42.9 27h2.7M42.9 24.2h2.7M43 24.2h2.6M43 27.1h2.6M43 24.2h2.5"/>
<path d="M43.1 24.1h2.4M43.1 27.1h2.4M43.2 24h2.2M43.2 27.2h2.2M50.5 24h2.2M50.5 24h2.4M50.5 24.1h2.5M50.5 24.1h2.6M50.5 24.2h2.7M50.5 24.3h2.7M50.5 24.5h2.8M50.5 24.6h2.8"/>
<path d="M50.5 24.8h2.8M50.5 25.6h2.8M50.5 26h2.8M50.5 26.1h2.8M50.5 26.2h2.7M50.5 26.3h2.6M50.5 26.4h2.5M50.5 26.4h2.4"/>
</g>
<path d="M36.9 14.2h5.5" fill="none" stroke="#000" stroke-width=".32"/>
<path d="M36.4 14.6h6.2" fill="none" stroke="#000" stroke-width=".4"/>
<path d="M36.1 14.9h6.7M36.5 21.5h6.8" fill="none" stroke="#000" stroke-width=".34"/>
<path d="M35.1 17h2.3M35.7 15.5h2.3" fill="none" stroke="#000" stroke-width=".42"/>
<path d="M36.2 24.7h2.8M36.3 21h6.9M38 22.4h3.8" fill="none" stroke="#000" stroke-width=".21"/>
<path d="M37 21.8h5.9" fill="none" stroke="#000" stroke-width=".3"/>
<path d="M37.5 22.1h4.9M50.5 25.8h2.8" fill="none" stroke="#000" stroke-width=".23"/>
<g font-size="3.9">
<text x="98.3" y="136.5">TOP VIEW</text>
<text x="97.8" y="167.7">SIDE VIEW</text>
<text x="93.9" y="249.2">BOTTOM VIEW</text>
</g>
<text font-size="3.8" x="26.4" y="48.9">14-Ball Wafer Level Chipscale Package (CS) - 1.57X2.36 Body [WLCSP] - PIC16LF1823</text>
<g font-size="3.4">
<text x="96.8" y="77.3">1</text>
<text x="103.6" y="77.3">2</text>
<text x="110.4" y="77.3">3</text>
<text x="117.2" y="77.3">4</text>
<text x="88.6" y="87.7">A</text>
<text x="88.6" y="95.4">B</text>
<text x="88.4" y="103.2">C</text>
<text x="88.4" y="110.9">D</text>
<text x="88.6" y="118.7">E</text>
<text x="84.9" y="190">E</text>
<text x="84.7" y="197.7">D</text>
<text x="84.7" y="205.5">C</text>
<text x="84.9" y="213.2">B</text>
<text x="84.9" y="221">A</text>
<text x="96.8" y="241.2">1</text>
<text x="103.6" y="241.2">2</text>
<text x="110.4" y="241.2">3</text>
<text x="117.2" y="241.2">4</text>
</g>
<g font-size="3.2">
<text x="28.4" y="58.9">Note:</text>
<text x="41.1" y="58.9">For the most current package drawings, please see the Microchip Packaging Specification located at</text>
<text x="41.1" y="62.6">http://www.microchip.com/packaging</text>
<text x="106.7" y="72.3">D</text>
<text x="128.7" y="72.3">A</text>
<text x="135.6" y="73.6">B</text>
<text x="61.6" y="78.9">NOTE 1</text>
<text x="135.6" y="103.1">E</text>
<text x="65.5" y="119.4">2X</text>
<text x="73.3" y="123.6">0.15</text>
<text x="81.5" y="123.7">C</text>
<text x="73.5" y="131.8">2X</text>
<text x="81.2" y="136">0.15</text>
<text x="89.4" y="136">C</text>
<text x="157" y="149.7">A2</text>
<text x="55.9" y="152.9">C</text>
<text x="61.5" y="151.8">A</text>
<text x="41" y="157.6">SEATING</text>
<text x="44.2" y="161.3">PLANE</text>
<text x="65.5" y="165.8">A1</text>
<text x="146.6" y="164.1">14X</text>
<text x="154.3" y="168.3">0.08</text>
<text x="162.5" y="168.3">C</text>
<text x="112.7" y="174.6">eD</text>
<text x="134.7" y="193.8">eE</text>
<text x="127.8" y="236.2">14X Øb</text>
<text x="135.1" y="240.5">0.10</text>
<text x="135.1" y="245.1">0.07</text>
<text x="147.1" y="240.5">C</text>
<text x="147.1" y="245.1">C</text>
<text x="151.6" y="240.5">A</text>
<text x="155.8" y="240.5">B</text>
</g>
<text font-size="2.9" x="106.6" y="255.9">Microchip Technology Drawing C04-06009 Rev A Sheet 1 of 2</text>
<text font-size=".6" x="43" y="14.3">R</text>
</svg>
